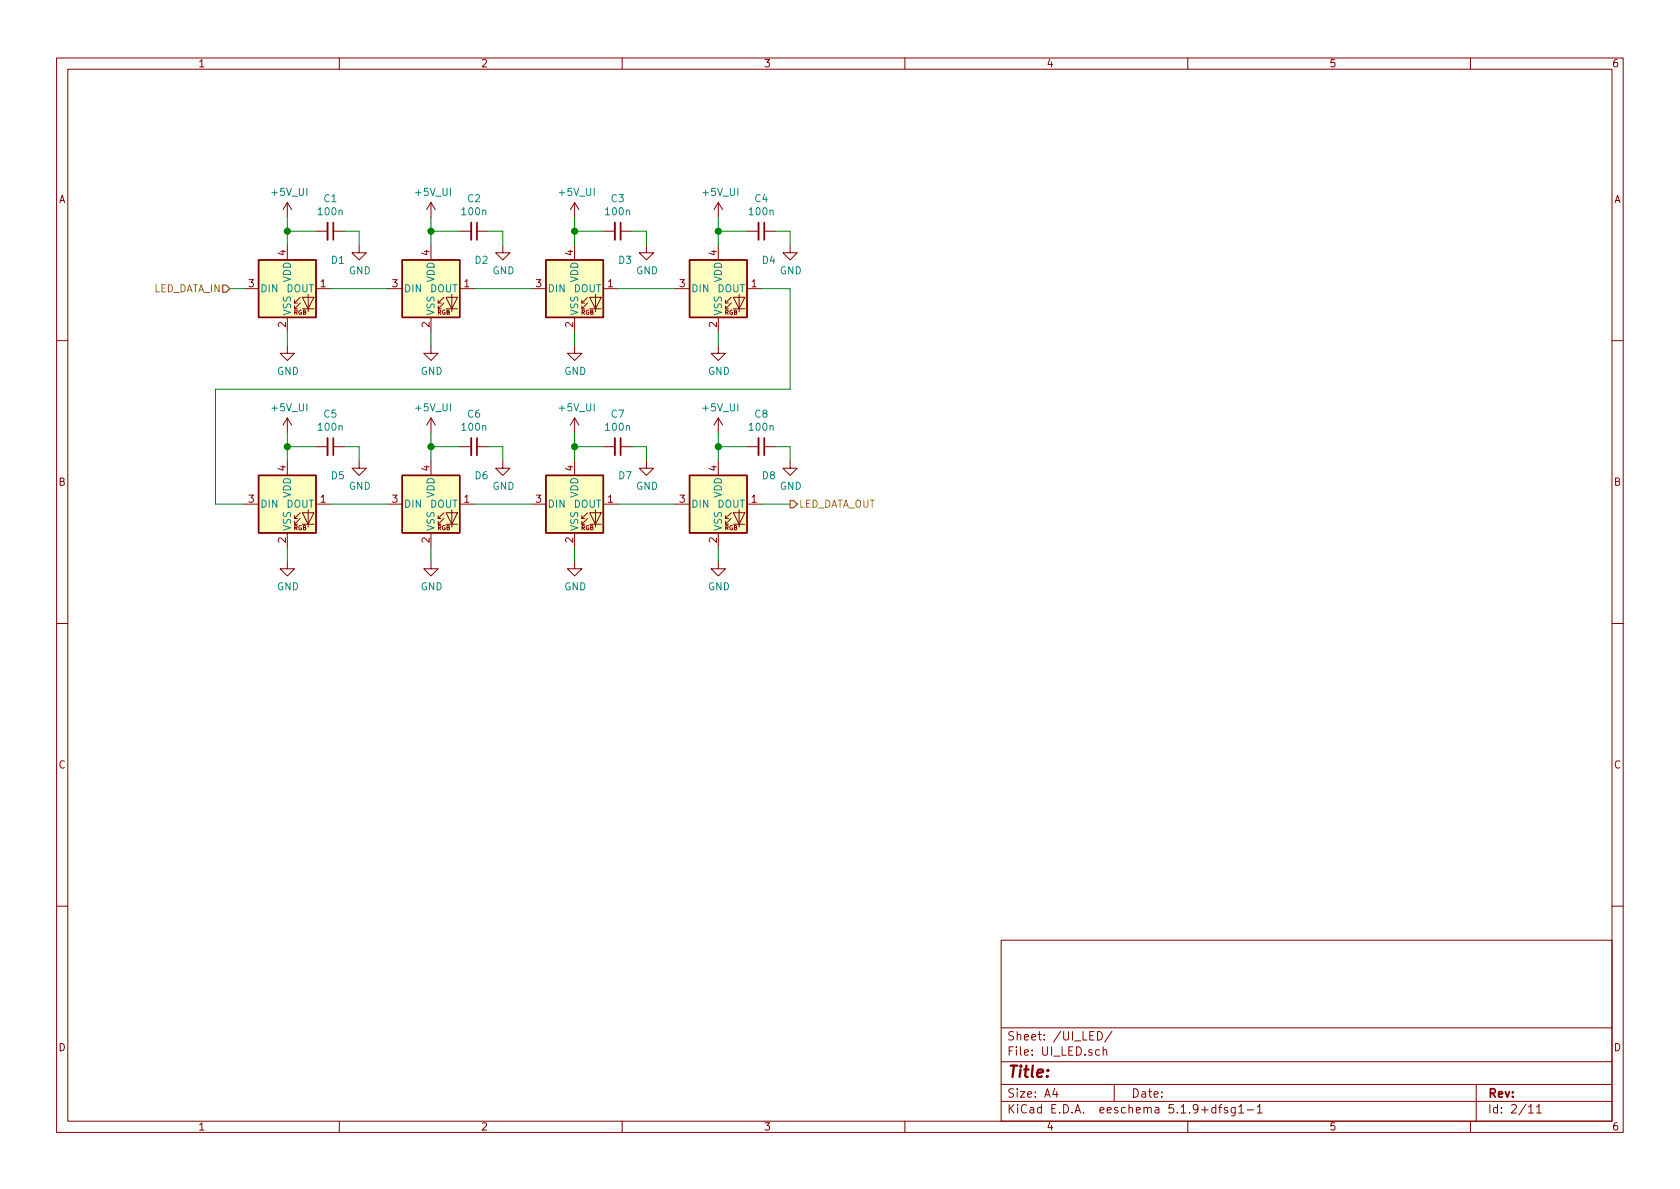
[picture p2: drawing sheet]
<svg xmlns="http://www.w3.org/2000/svg" width="297mm" height="210mm" viewBox="0 0 297 210" stroke-linecap="round" stroke-linejoin="round" font-family="sans-serif">
<g fill="none" stroke="#840000" stroke-width=".18">
<path d="M10 10.3h277v189.9h-277zM12 12.2h273v186.1h-273zM60 10.3v1.9M110 10.3v1.9M160 10.3v1.9M210 10.3v1.9M260 10.3v1.9M50.8 35.8l-.8 1.3M50.8 35.8v2.5M50.8 35.8l.8 1.3M76.2 35.8l-.8 1.3M76.2 35.8v2.5"/>
<path d="M76.2 35.8l.8 1.3M101.6 35.8l-.8 1.3M101.6 35.8v2.5M101.6 35.8l.8 1.3M127 35.8v2.5M127 35.8l-.8 1.3M127 35.8l.8 1.3M43.2 51h2.5M50.8 43.4v2.6M50.8 56.1v2.6M52.1 53.6h.5M53.1 53.6l-1 1v-.5"/>
<path d="M53.1 52.6l-1 1v-.5M53.5 52.6h2l-1 2zM53.5 54.6h2M54.5 52.1v3M55.9 40.9h2M55.9 51h2.5M58.9 40.9h2.1M63.5 43.4v1.3h1.3l-1.3 1.3-1.3-1.3h1.3M68.6 51h2.5M76.2 43.4v2.6M76.2 56.1v2.6M77.5 53.6h.5"/>
<path d="M78.5 53.6l-1 1v-.5M78.5 52.6l-1 1v-.5M78.9 52.6h2l-1 2zM78.9 54.6h2M79.9 52.1v3M81.3 40.9h2M81.3 51h2.5M84.3 40.9h2.1M88.9 43.4v1.3h1.3l-1.3 1.3-1.3-1.3h1.3M94 51h2.5M101.6 43.4v2.6M101.6 56.1v2.6"/>
<path d="M102.9 53.6h.5M103.9 53.6l-1 1v-.5M103.9 52.6l-1 1v-.5M104.3 52.6h2l-1 2zM104.3 54.6h2M105.3 52.1v3M106.7 40.9h2M106.7 51h2.5M109.7 40.9h2.1M114.3 43.4v1.3h1.3l-1.3 1.3-1.3-1.3h1.3M119.4 51h2.5M127 43.4v2.6"/>
<path d="M127 56.1v2.6M128.3 53.6h.5M129.3 53.6l-1 1v-.5M129.3 52.6l-1 1v-.5M129.7 52.6h2l-1 2zM129.7 54.6h2M130.7 52.1v3M132.1 40.9h2M132.1 51h2.5M135.1 40.9h2.1M139.7 43.4v1.3h1.3l-1.3 1.3-1.3-1.3h1.3M10 60.2h2"/>
<path d="M50.8 61.2v1.3h1.3l-1.3 1.2-1.3-1.2h1.3M50.8 73.9v2.5M50.8 73.9l-.8 1.3M50.8 73.9l.8 1.3M55.9 79h2M58.9 79h2.1M76.2 61.2v1.3h1.3l-1.3 1.2-1.3-1.2h1.3M76.2 73.9v2.5M76.2 73.9l-.8 1.3M76.2 73.9l.8 1.3M81.3 79h2M84.3 79h2.1"/>
<path d="M101.6 61.2v1.3h1.3l-1.3 1.2-1.3-1.2h1.3M101.6 73.9v2.5M101.6 73.9l-.8 1.3M101.6 73.9l.8 1.3M106.7 79h2M109.7 79h2.1M127 61.2v1.3h1.3l-1.3 1.2-1.3-1.2h1.3M127 73.9v2.5M127 73.9l-.8 1.3M127 73.9l.8 1.3M132.1 79h2M135.1 79h2.1"/>
<path d="M285 60.2h2M43.2 89.1h2.5M50.8 99.3v1.3h1.3l-1.3 1.2-1.3-1.2h1.3M50.8 81.5v2.6M50.8 94.2v2.6M52.1 91.7h.5M53.1 91.7l-1 1v-.5M53.1 90.7l-1 1v-.5M53.5 90.7h2l-1 2zM53.5 92.7h2M54.5 90.2v3M55.9 89.1h2.5"/>
<path d="M63.5 81.5v1.3h1.3l-1.3 1.3-1.3-1.3h1.3M68.6 89.1h2.5M76.2 99.3v1.3h1.3l-1.3 1.2-1.3-1.2h1.3M76.2 81.5v2.6M76.2 94.2v2.6M77.5 91.7h.5M78.5 91.7l-1 1v-.5M78.5 90.7l-1 1v-.5M78.9 90.7h2l-1 2zM78.9 92.7h2M79.9 90.2v3M81.3 89.1h2.5"/>
<path d="M88.9 81.5v1.3h1.3l-1.3 1.3-1.3-1.3h1.3M94 89.1h2.5M101.6 99.3v1.3h1.3l-1.3 1.2-1.3-1.2h1.3M101.6 81.5v2.6M101.6 94.2v2.6M102.9 91.7h.5M103.9 91.7l-1 1v-.5M103.9 90.7l-1 1v-.5M104.3 90.7h2l-1 2zM104.3 92.7h2M105.3 90.2v3M106.7 89.1h2.5"/>
<path d="M114.3 81.5v1.3h1.3l-1.3 1.3-1.3-1.3h1.3M119.4 89.1h2.5M127 99.3v1.3h1.3l-1.3 1.2-1.3-1.2h1.3M127 81.5v2.6M127 94.2v2.6M128.3 91.7h.5M129.3 91.7l-1 1v-.5M129.3 90.7l-1 1v-.5M129.7 90.7h2l-1 2zM129.7 92.7h2M130.7 90.2v3M132.1 89.1h2.5"/>
<path d="M139.7 81.5v1.3h1.3l-1.3 1.3-1.3-1.3h1.3M10 110.3h2M285 110.3h2M10 160.2h2M177 166.3h108v32h-108zM285 160.2h2M60 198.3v1.9M110 198.3v1.9M160 198.3v1.9M177 194.8h108M177 191.8h108M177 187.8h108"/>
<path d="M177 181.8h108M186.5 192.5l-.4 1h1M186.8 193v1M194.1 182.4a.76 .76 0 0 1 .8 .8 .76 .76 0 0 1-.8 .7zM194.4 185.7l-.4-.1-.3 .3 .1 .6h.6M195 185.7l.3-.1 .3 .1 .1 .9M195 185.1v1.5M196.6 182.3l-1.3 2M197 191.8v3M210 198.3v1.9M215 195.9l-.5-.1-.3 .3 .1 .6 .2 .1 .5-.1M215 195.3v1.5"/>
<path d="M215.5 195.8h.5M216 195.3l-.3 .2v1.3M217 195.9l-.3-.1-.2 .2v.3l.5 .1v.3h-.5M218.4 195.8v1.2l-.3 .3h-.3M218.4 195.9l-.4-.1-.3 .3 .1 .6h.6M219 195.8l.5-.5v1.5M219 196.8h.9M220.5 196.3h1.2M222.3 195.8l.4-.5v1.5M222.3 196.8h.9M260 198.3v1.9M261 191.8v6.5"/>
<path d="M270.3 195.8l.4-.5v1.5M270.3 196.8h.8M271.7 195.8l.4-.5v1.5M271.7 196.8h.8"/>
</g>
<path d="M57.9 39.4v3M83.3 39.4v3M108.7 39.4v3M134.1 39.4v3M57.9 77.5v3M83.3 77.5v3M108.7 77.5v3M134.1 77.5v3" fill="none" stroke="#840000" stroke-width=".33"/>
<path d="M58.9 39.4v3M84.3 39.4v3M109.7 39.4v3M135.1 39.4v3M58.9 77.5v3M84.3 77.5v3M109.7 77.5v3M135.1 77.5v3" fill="none" stroke="#840000" stroke-width=".3"/>
<g fill="#ffffc2" stroke="#ffffc2" stroke-width=".18">
<path d="M45.7 84.1h10.2v10.1h-10.2z"/>
<path d="M71.1 84.1h10.2v10.1h-10.2z"/>
<path d="M96.5 84.1h10.2v10.1h-10.2z"/>
<path d="M121.9 84.1h10.2v10.1h-10.2z"/>
<path d="M45.7 46h10.2v10.1h-10.2z"/>
<path d="M121.9 46h10.2v10.1h-10.2z"/>
<path d="M96.5 46h10.2v10.1h-10.2z"/>
<path d="M71.1 46h10.2v10.1h-10.2z"/>
</g>
<path d="M45.7 46h10.2v10.1h-10.2zM71.1 46h10.2v10.1h-10.2zM96.5 46h10.2v10.1h-10.2zM121.9 46h10.2v10.1h-10.2zM45.7 84.1h10.2v10.1h-10.2zM71.1 84.1h10.2v10.1h-10.2zM96.5 84.1h10.2v10.1h-10.2zM121.9 84.1h10.2v10.1h-10.2z" fill="none" stroke="#840000" stroke-width=".25"/>
<g fill="none" stroke="#008400" stroke-width=".18">
<path d="M50.8 38.3v5.1M76.2 38.3v5.1M101.6 38.3v5.1M127 38.3v5.1M40.6 51h2.6M50.8 58.7v2.5M50.8 40.9h5.1M58.4 51h10.2M61 40.9h2.5v2.5M76.2 58.7v2.5M76.2 40.9h5.1M83.8 51h10.2"/>
<path d="M86.4 40.9h2.5v2.5M101.6 58.7v2.5M101.6 40.9h5.1M109.2 51h10.2M111.8 40.9h2.5v2.5M127 58.7v2.5M127 40.9h5.1M134.6 51h5.1v17.8h-101.6v20.3h5.1M137.2 40.9h2.5v2.5M50.8 79h5.1M50.8 76.4v5.1M61 79h2.5v2.5"/>
<path d="M76.2 79h5.1M76.2 76.4v5.1M86.4 79h2.5v2.5M101.6 76.4v5.1M101.6 79h5.1M111.8 79h2.5v2.5M127 76.4v5.1M127 79h5.1M137.2 79h2.5v2.5M50.8 96.8v2.5M58.4 89.1h10.2M76.2 96.8v2.5"/>
<path d="M83.8 89.1h10.2M101.6 96.8v2.5M109.2 89.1h10.2M127 96.8v2.5M134.6 89.1h5.1"/>
</g>
<path d="M39.4 50.4h.6l.6 .6-.6 .7h-.6zM139.7 88.5h.6l.7 .6-.7 .7h-.6z" fill="none" stroke="#848400" stroke-width=".25"/>
<g fill="#008400" stroke="#008400" stroke-width=".25">
<circle cx="76.2" cy="40.9" r=".51"/>
<circle cx="50.8" cy="40.9" r=".51"/>
<circle cx="101.6" cy="40.9" r=".51"/>
<circle cx="127" cy="40.9" r=".51"/>
<circle cx="127" cy="79" r=".51"/>
<circle cx="101.6" cy="79" r=".51"/>
<circle cx="76.2" cy="79" r=".51"/>
<circle cx="50.8" cy="79" r=".51"/>
</g>
<text font-size="2.8" fill="#840000" x="178" y="190.5">Title:</text>
<g font-size="2.1" fill="#840000">
<text x="178" y="184">Sheet: /UI_LED/</text>
<text x="178" y="186.7">File: UI_LED.sch</text>
<text x="178" y="196.9">KiCad E.D.A. eeschema 5.1.9+dfsg1-1</text>
<text x="178" y="194.1">Size: A4</text>
<text x="200" y="194.1">Date:</text>
<text x="263" y="194.1">Rev:</text>
<text x="263" y="196.9">Id: 2/11</text>
</g>
<g font-size="1.8" fill="#840000">
<text x="35" y="11.9">1</text>
<text x="85" y="11.9">2</text>
<text x="135" y="11.9">3</text>
<text x="185" y="11.9">4</text>
<text x="235" y="11.9">5</text>
<text x="285" y="11.9">6</text>
<text x="10.4" y="35.9">A</text>
<text x="285.4" y="35.9">A</text>
<text x="50.5" y="45.2" transform="rotate(-90 50.5 45.2)">4</text>
<text x="75.9" y="45.2" transform="rotate(-90 75.9 45.2)">4</text>
<text x="101.3" y="45.2" transform="rotate(-90 101.3 45.2)">4</text>
<text x="126.7" y="45.2" transform="rotate(-90 126.7 45.2)">4</text>
<text x="44" y="50.8">3</text>
<text x="56.7" y="50.8">1</text>
<text x="69.4" y="50.8">3</text>
<text x="82.1" y="50.8">1</text>
<text x="94.8" y="50.8">3</text>
<text x="107.5" y="50.8">1</text>
<text x="120.2" y="50.8">3</text>
<text x="132.9" y="50.8">1</text>
<text x="50.5" y="57.9" transform="rotate(-90 50.5 57.9)">2</text>
<text x="75.9" y="57.9" transform="rotate(-90 75.9 57.9)">2</text>
<text x="101.3" y="57.9" transform="rotate(-90 101.3 57.9)">2</text>
<text x="126.7" y="57.9" transform="rotate(-90 126.7 57.9)">2</text>
<text x="50.5" y="83.3" transform="rotate(-90 50.5 83.3)">4</text>
<text x="75.9" y="83.3" transform="rotate(-90 75.9 83.3)">4</text>
<text x="101.3" y="83.3" transform="rotate(-90 101.3 83.3)">4</text>
<text x="126.7" y="83.3" transform="rotate(-90 126.7 83.3)">4</text>
<text x="10.4" y="85.9">B</text>
<text x="44" y="88.9">3</text>
<text x="56.7" y="88.9">1</text>
<text x="69.4" y="88.9">3</text>
<text x="82.1" y="88.9">1</text>
<text x="94.8" y="88.9">3</text>
<text x="107.5" y="88.9">1</text>
<text x="120.2" y="88.9">3</text>
<text x="132.9" y="88.9">1</text>
<text x="285.4" y="85.9">B</text>
<text x="50.5" y="96" transform="rotate(-90 50.5 96)">2</text>
<text x="75.9" y="96" transform="rotate(-90 75.9 96)">2</text>
<text x="101.3" y="96" transform="rotate(-90 101.3 96)">2</text>
<text x="126.7" y="96" transform="rotate(-90 126.7 96)">2</text>
<text x="10.4" y="135.9">C</text>
<text x="285.4" y="135.9">C</text>
<text x="10.4" y="185.9">D</text>
<text x="285.4" y="185.9">D</text>
<text x="35" y="199.9">1</text>
<text x="85" y="199.9">2</text>
<text x="135" y="199.9">3</text>
<text x="185" y="199.9">4</text>
<text x="235" y="199.9">5</text>
<text x="285" y="199.9">6</text>
</g>
<g font-size="1.8" fill="#008484">
<text x="48.2" y="34.6">+5V_UI</text>
<text x="57.3" y="35.8">C1</text>
<text x="73.6" y="34.6">+5V_UI</text>
<text x="82.7" y="35.8">C2</text>
<text x="99" y="34.6">+5V_UI</text>
<text x="108.1" y="35.8">C3</text>
<text x="124.4" y="34.6">+5V_UI</text>
<text x="133.5" y="35.8">C4</text>
<text x="56.4" y="38.1">100n</text>
<text x="81.8" y="38.1">100n</text>
<text x="107.2" y="38.1">100n</text>
<text x="132.6" y="38.1">100n</text>
<text x="58.6" y="46.7">D1</text>
<text x="84" y="46.7">D2</text>
<text x="109.4" y="46.7">D3</text>
<text x="134.8" y="46.7">D4</text>
<text x="46" y="51.7">DIN</text>
<text x="50.6" y="51.7">DOUT</text>
<text x="51.4" y="50" transform="rotate(-90 51.4 50)">VDD</text>
<text x="61.7" y="48.5">GND</text>
<text x="71.4" y="51.7">DIN</text>
<text x="76" y="51.7">DOUT</text>
<text x="76.8" y="50" transform="rotate(-90 76.8 50)">VDD</text>
<text x="87.1" y="48.5">GND</text>
<text x="96.8" y="51.7">DIN</text>
<text x="101.4" y="51.7">DOUT</text>
<text x="102.2" y="50" transform="rotate(-90 102.2 50)">VDD</text>
<text x="112.5" y="48.5">GND</text>
<text x="122.2" y="51.7">DIN</text>
<text x="126.8" y="51.7">DOUT</text>
<text x="127.6" y="50" transform="rotate(-90 127.6 50)">VDD</text>
<text x="137.9" y="48.5">GND</text>
<text x="51.4" y="55.9" transform="rotate(-90 51.4 55.9)">VSS</text>
<text x="76.8" y="55.9" transform="rotate(-90 76.8 55.9)">VSS</text>
<text x="102.2" y="55.9" transform="rotate(-90 102.2 55.9)">VSS</text>
<text x="127.6" y="55.9" transform="rotate(-90 127.6 55.9)">VSS</text>
<text x="49" y="66.3">GND</text>
<text x="74.4" y="66.3">GND</text>
<text x="99.8" y="66.3">GND</text>
<text x="125.2" y="66.3">GND</text>
<text x="48.2" y="72.7">+5V_UI</text>
<text x="56.4" y="76.2">100n</text>
<text x="57.3" y="73.9">C5</text>
<text x="73.6" y="72.7">+5V_UI</text>
<text x="81.8" y="76.2">100n</text>
<text x="82.7" y="73.9">C6</text>
<text x="99" y="72.7">+5V_UI</text>
<text x="107.2" y="76.2">100n</text>
<text x="108.1" y="73.9">C7</text>
<text x="124.4" y="72.7">+5V_UI</text>
<text x="132.6" y="76.2">100n</text>
<text x="133.5" y="73.9">C8</text>
<text x="46" y="89.8">DIN</text>
<text x="50.6" y="89.8">DOUT</text>
<text x="51.4" y="88.1" transform="rotate(-90 51.4 88.1)">VDD</text>
<text x="58.6" y="84.8">D5</text>
<text x="61.7" y="86.6">GND</text>
<text x="71.4" y="89.8">DIN</text>
<text x="76" y="89.8">DOUT</text>
<text x="76.8" y="88.1" transform="rotate(-90 76.8 88.1)">VDD</text>
<text x="84" y="84.8">D6</text>
<text x="87.1" y="86.6">GND</text>
<text x="96.8" y="89.8">DIN</text>
<text x="101.4" y="89.8">DOUT</text>
<text x="102.2" y="88.1" transform="rotate(-90 102.2 88.1)">VDD</text>
<text x="109.4" y="84.8">D7</text>
<text x="112.5" y="86.6">GND</text>
<text x="122.2" y="89.8">DIN</text>
<text x="126.8" y="89.8">DOUT</text>
<text x="127.6" y="88.1" transform="rotate(-90 127.6 88.1)">VDD</text>
<text x="134.8" y="84.8">D8</text>
<text x="137.9" y="86.6">GND</text>
<text x="51.4" y="94" transform="rotate(-90 51.4 94)">VSS</text>
<text x="76.8" y="94" transform="rotate(-90 76.8 94)">VSS</text>
<text x="102.2" y="94" transform="rotate(-90 102.2 94)">VSS</text>
<text x="127.6" y="94" transform="rotate(-90 127.6 94)">VSS</text>
<text x="49" y="104.4">GND</text>
<text x="74.4" y="104.4">GND</text>
<text x="99.8" y="104.4">GND</text>
<text x="125.2" y="104.4">GND</text>
</g>
<g font-size="1.8" fill="#848400">
<text x="26.9" y="51.7">LED_DATA_IN</text>
<text x="141.2" y="89.8">LED_DATA_OUT</text>
</g>
<g font-size="1.1" fill="#840000">
<text x="51.9" y="55.6">RGB</text>
<text x="77.3" y="55.6">RGB</text>
<text x="102.7" y="55.6">RGB</text>
<text x="128.1" y="55.6">RGB</text>
<text x="51.9" y="93.7">RGB</text>
<text x="77.3" y="93.7">RGB</text>
<text x="102.7" y="93.7">RGB</text>
<text x="128.1" y="93.7">RGB</text>
</g>
</svg>
